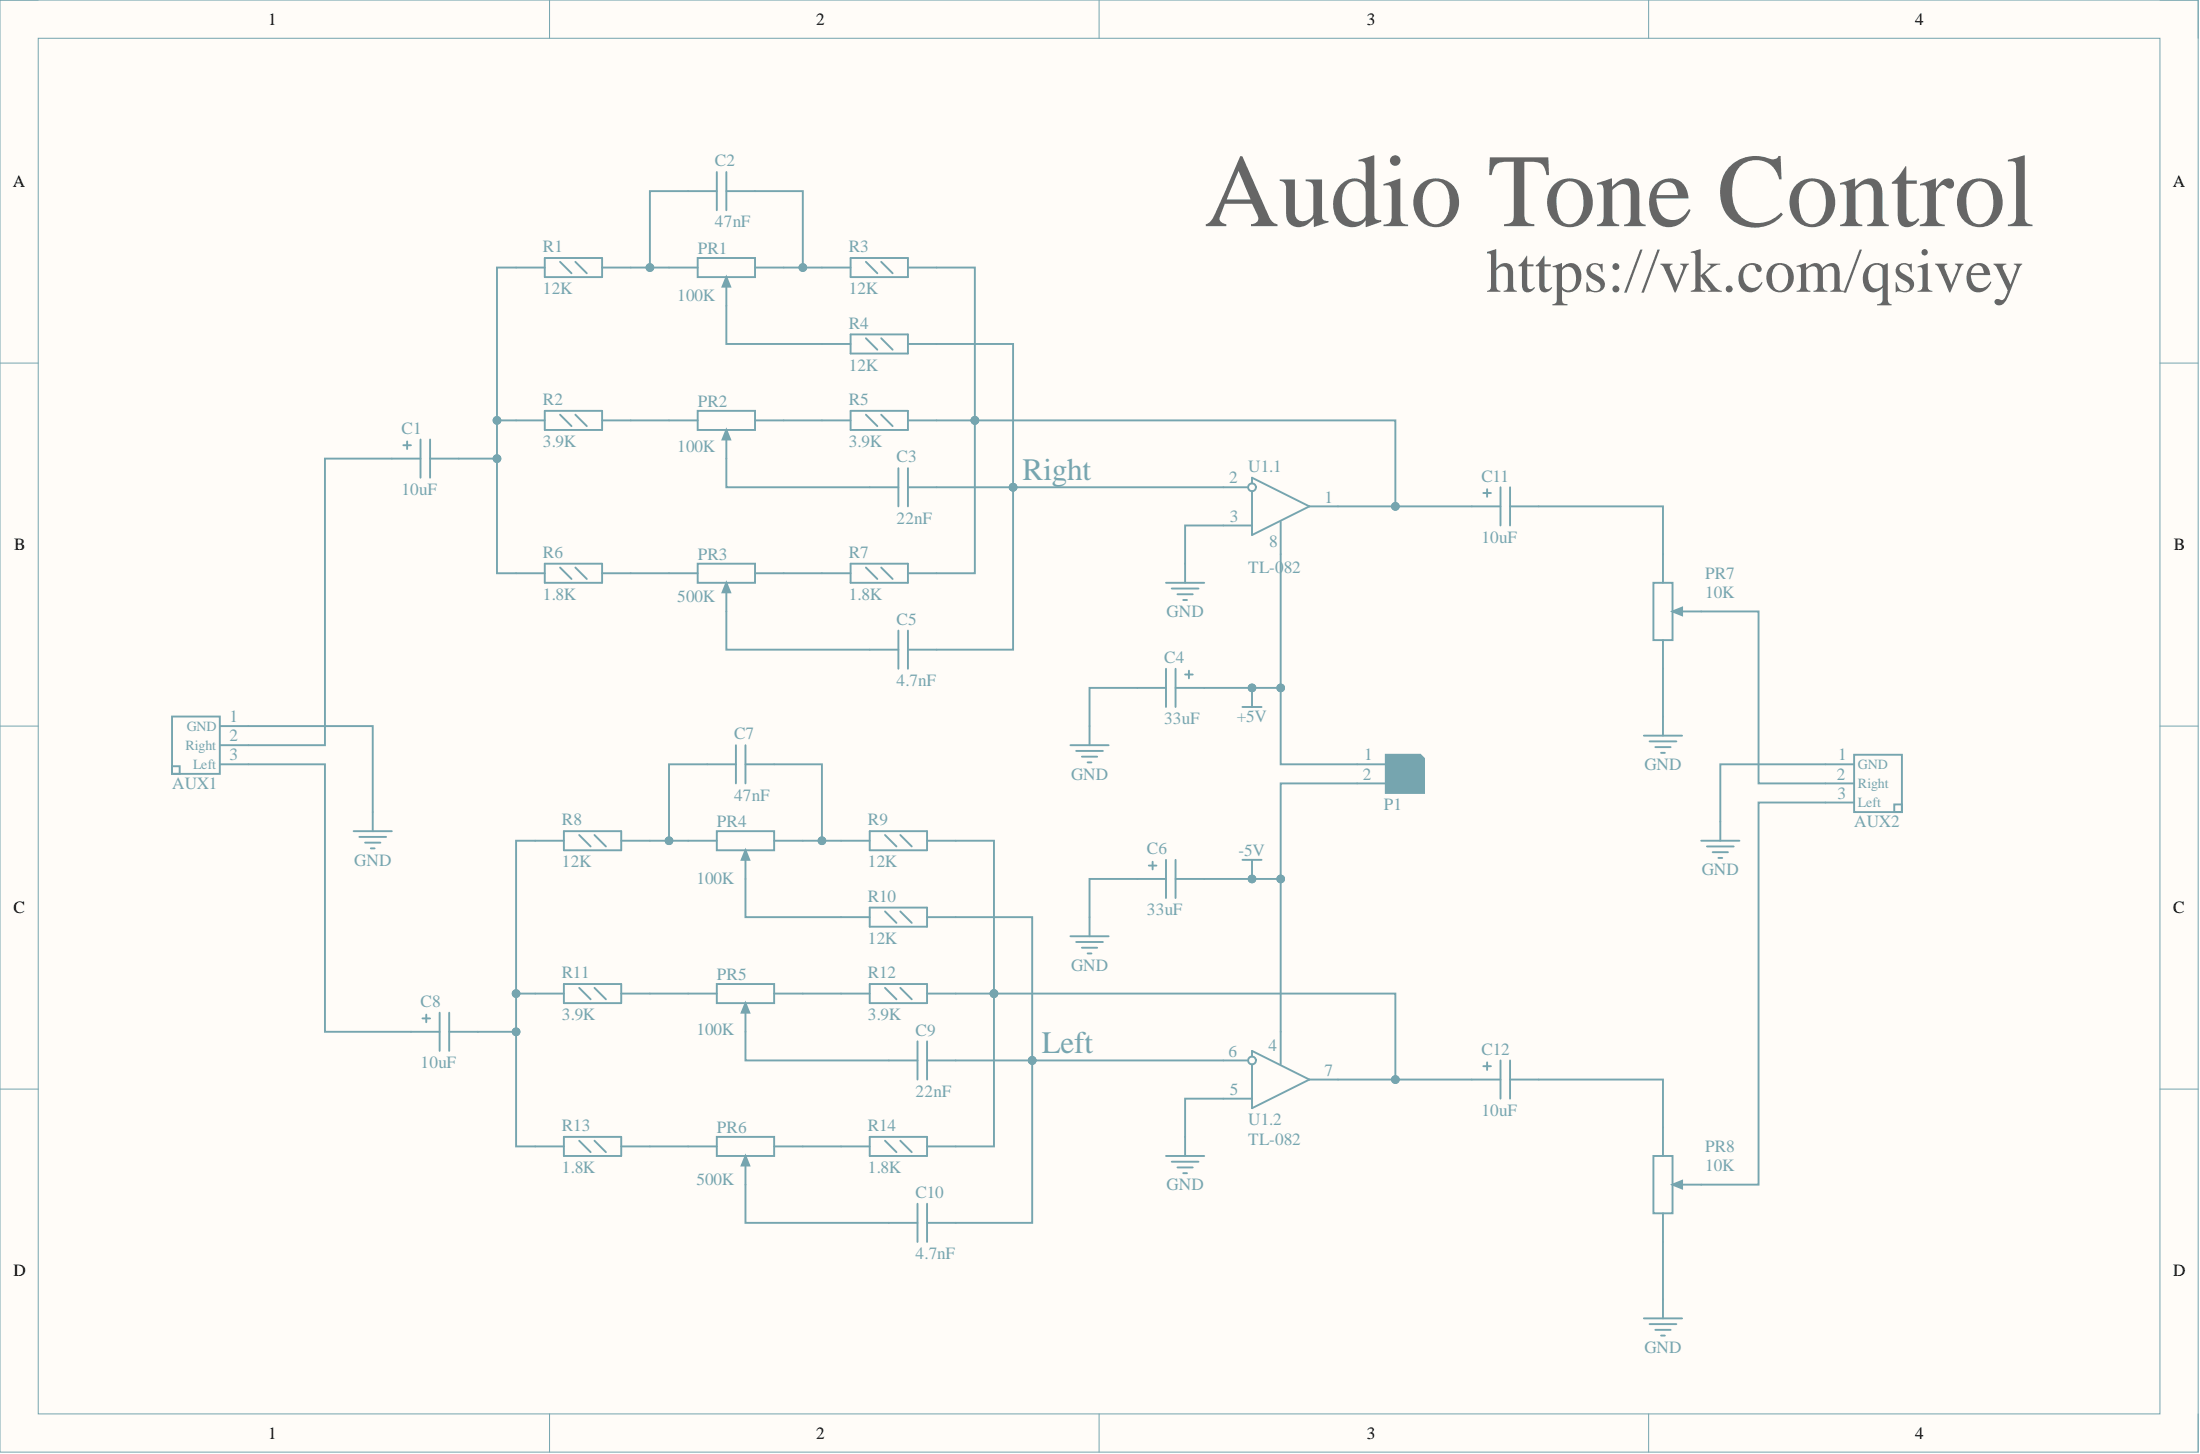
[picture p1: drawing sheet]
<svg xmlns="http://www.w3.org/2000/svg" width="292mm" height="193mm" viewBox="0 0 292 193" stroke-linecap="round" stroke-linejoin="round" font-family="sans-serif">
<path d="M0 0h291.9v192.7h-291.9z" fill-rule="evenodd" fill="#fffcf8"/>
<path d="M0 0h291.9v192.7h-291.9z" fill="none" stroke="#76a5af" stroke-width=".13"/>
<path d="M5.1 5.1h281.7v182.5h-281.7z" fill-rule="evenodd" fill="#fffcf8"/>
<g fill="none" stroke="#76a5af" stroke-width=".13">
<path d="M0 0h5.1M5.1 5.1h281.7v182.5h-281.7zM73 0v5.1M145.9 0v5.1M218.9 0v5.1M286.8 0h5.1v5.1M0 48.2h5.1M286.8 48.2h5.1M0 96.4h5.1M286.8 96.4h5.1M0 144.5h5.1M286.8 144.5h5.1"/>
<path d="M73 187.6v5.1M145.9 187.6v5.1M218.9 187.6v5.1M291.9 187.6v5.1"/>
</g>
<g fill="none" stroke="#76a5af" stroke-width=".25">
<path d="M68.5 35.5h3.8M72.3 34.2h7.6v2.6h-7.6zM74.4 34.7l1.5 1.6M76.4 34.7l1.5 1.6M79.9 35.5h3.9M91.4 25.4h3.8M95.2 22.8v5.1M96.4 25.4h3.8M96.4 22.8v5.1M109.1 35.5h3.8M112.9 34.2h7.7v2.6h-7.7zM115 34.7l1.5 1.6"/>
<path d="M117 34.7l1.5 1.6M120.6 35.5h3.8M53.5 59.1h1.1M54.1 58.6v1M55.8 58.3v5.1M57.1 58.3v5.1M68.5 55.8h3.8M72.3 54.5h7.6v2.6h-7.6zM74.4 55l1.5 1.6M76.4 55l1.5 1.6M79.9 55.8h3.9M109.1 55.8h3.8"/>
<path d="M109.1 45.7h3.8M112.9 54.5h7.7v2.6h-7.7zM112.9 44.4h7.7v2.5h-7.7zM115 44.9l1.5 1.5M115 55l1.5 1.6M117 44.9l1.5 1.5M117 55l1.5 1.6M120.6 55.8h3.8M120.6 45.7h3.8M52 60.9h3.8M57.1 60.9h3.8M68.5 76.1h3.8"/>
<path d="M72.3 74.8h7.6v2.5h-7.6zM74.4 75.3l1.5 1.5M76.4 75.3l1.5 1.5M79.9 76.1h3.9M88.8 76.1h3.8M92.6 74.8h7.6v2.5h-7.6zM96.4 77.3v3.9M100.2 76.1h3.9M109.1 76.1h3.8M112.9 74.8h7.7v2.5h-7.7zM115 75.3l1.5 1.5M115.5 64.7h3.8"/>
<path d="M117 75.3l1.5 1.5M119.3 62.1v5.1M120.6 62.1v5.1M120.6 76.1h3.8M120.6 64.7h3.8M115.5 86.2h3.8M119.3 83.7v5.1M120.6 83.7v5.1M120.6 86.2h3.8M151 91.3h3.8M154.8 88.8v5M156.1 91.3h3.8"/>
<path d="M156.1 88.8v5M157.3 89.5h1.1M157.9 89v1M151 116.7h3.8M152.5 114.9h1M153 114.4v1M154.8 114.1v5.1M156.1 114.1v5.1M156.1 116.7h3.8"/>
</g>
<path d="M96.4 77.3l.5 1.3h-1z" fill="#76a5af"/>
<path d="M88.8 55.8h3.8M92.6 54.5h7.6v2.6h-7.6zM96.4 57.1v3.8M100.2 55.8h3.9M96.4 77.3l.5 1.3h-1z" fill="none" stroke="#76a5af" stroke-width=".25"/>
<path d="M96.4 57.1l.5 1.2h-1z" fill="#76a5af"/>
<path d="M88.8 35.5h3.8M92.6 34.2h7.6v2.6h-7.6zM96.4 36.8v3.8M100.2 35.5h3.9M96.4 57.1l.5 1.2h-1z" fill="none" stroke="#76a5af" stroke-width=".25"/>
<path d="M96.4 36.8l.5 1.2h-1z" fill="#76a5af"/>
<g fill="none" stroke="#76a5af" stroke-width=".25">
<path d="M96.4 36.8l.5 1.2h-1zM195.4 67.2h3.8M196.9 65.4h1.1M197.4 64.9v1M199.2 64.7v5M200.5 67.2h3.8M200.5 64.7v5M195.4 143.3h3.8M196.9 141.5h1.1M197.4 141v1M199.2 140.7v5.1M200.5 140.7v5.1"/>
<path d="M200.5 143.3h3.8M219.5 153.4h2.6v7.6h-2.6zM220.8 149.6v3.8M222.1 157.2h3.8M220.8 161v3.8"/>
</g>
<path d="M222.1 157.2l1.2-.5v1z" fill="#76a5af"/>
<path d="M219.5 77.3h2.6v7.7h-2.6zM220.8 73.5v3.8M220.8 85v3.8M222.1 81.2h3.8M222.1 157.2l1.2-.5v1z" fill="none" stroke="#76a5af" stroke-width=".25"/>
<path d="M222.1 81.2l1.2-.6v1.1z" fill="#76a5af"/>
<path d="M222.1 81.2l1.2-.6v1.1zM180.2 101.4h3.8M180.2 104h3.8" fill="none" stroke="#76a5af" stroke-width=".25"/>
<path d="M184 100.2h4.6l.5 .5v4.5h-5.1z" fill-rule="evenodd" fill="#76a5af"/>
<g fill="none" stroke="#76a5af" stroke-width=".25">
<path d="M22.8 95.1h6.4v7.6h-6.4zM29.2 96.4h3.8M29.2 98.9h3.8M97.7 98.9v5.1M99 98.9v5.1M22.8 101.7h1.1v1h-1.1zM29.2 101.4h3.8M71.1 111.6h3.8M74.9 110.3h7.6v2.5h-7.6zM76.9 110.8l1.5 1.5M78.9 110.8l1.6 1.5M82.5 111.6h3.8"/>
<path d="M93.9 101.4h3.8M99 101.4h3.8M111.7 111.6h3.8M115.5 110.3h7.6v2.5h-7.6zM117.5 110.8l1.5 1.5M119.5 110.8l1.6 1.5M123.1 111.6h3.8M184 100.2h4.6l.5 .5v4.5h-5.1zM242.4 101.4h3.8M242.4 104h3.8M242.4 106.5h3.8M246.2 100.2h6.3v7.6h-6.3z"/>
<path d="M251.5 106.8h1v1h-1zM54.6 136.9h3.8M56.1 135.2h1M56.6 134.7v1M58.4 134.4v5.1M59.6 136.9h3.8M59.6 134.4v5.1M71.1 131.9h3.8M74.9 130.6h7.6v2.5h-7.6zM76.9 131.1l1.5 1.5M78.9 131.1l1.6 1.5M82.5 131.9h3.8"/>
<path d="M111.7 131.9h3.8M111.7 121.7h3.8M115.5 130.6h7.6v2.5h-7.6zM115.5 120.5h7.6v2.5h-7.6zM117.5 121l1.5 1.5M117.5 131.1l1.5 1.5M119.5 121l1.6 1.5M119.5 131.1l1.6 1.5M121.8 138.2v5.1M123.1 131.9h3.8M123.1 138.2v5.1M123.1 121.7h3.8"/>
<path d="M71.1 152.1h3.8M74.9 150.9h7.6v2.5h-7.6zM76.9 151.4l1.5 1.5M78.9 151.4l1.6 1.5M82.5 152.1h3.8M91.4 152.1h3.8M95.2 150.9h7.6v2.5h-7.6zM99 153.4v3.8M102.8 152.1h3.8M111.7 152.1h3.8M115.5 150.9h7.6v2.5h-7.6zM117.5 151.4l1.5 1.5"/>
<path d="M118 140.7h3.8M119.5 151.4l1.6 1.5M121.8 159.8v5M123.1 159.8v5M123.1 152.1h3.8M123.1 140.7h3.8M118 162.3h3.8M123.1 162.3h3.8"/>
</g>
<path d="M99 153.4l.5 1.3h-1z" fill="#76a5af"/>
<path d="M91.4 131.9h3.8M95.2 130.6h7.6v2.5h-7.6zM99 133.1v3.8M102.8 131.9h3.8M99 153.4l.5 1.3h-1z" fill="none" stroke="#76a5af" stroke-width=".25"/>
<path d="M99 133.1l.5 1.3h-1z" fill="#76a5af"/>
<path d="M91.4 111.6h3.8M95.2 110.3h7.6v2.5h-7.6zM99 112.8v3.9M102.8 111.6h3.8M99 133.1l.5 1.3h-1z" fill="none" stroke="#76a5af" stroke-width=".25"/>
<path d="M99 112.8l.5 1.3h-1z" fill="#76a5af"/>
<g fill="none" stroke="#76a5af" stroke-width=".25">
<path d="M142.1 98.9h5.1M142.9 99.7h3.5M144.7 96.4v2.5M218.3 97.6h5M219 98.4h3.6M219.8 99.2h2M220.5 99.9h.6M220.8 95.1v2.5M47 110.3h5M47.7 111.1h3.6M48.5 111.8h2M49.2 112.6h.5"/>
<path d="M49.5 107.8v2.5M99 112.8l.5 1.3h-1zM143.6 100.4h2.1M144.4 101.2h.5M165 114.1h2.5M166.2 114.1v2.6M142.1 124.3h5.1M142.9 125h3.5M143.6 125.8h2.1M144.4 126.5h.5M144.7 121.7v2.6M218.3 175h5"/>
<path d="M219 175.7h3.6M219.8 176.5h2M220.5 177.3h.6M220.8 172.4v2.6"/>
</g>
<circle cx="166.2" cy="116.7" r=".51" fill="#76a5af"/>
<circle cx="166.2" cy="116.7" r=".51" fill="none" stroke="#76a5af" stroke-width=".13"/>
<path d="M165 93.8h2.5M166.2 91.3v2.5" fill="none" stroke="#76a5af" stroke-width=".25"/>
<circle cx="166.2" cy="91.3" r=".51" fill="#76a5af"/>
<circle cx="166.2" cy="91.3" r=".51" fill="none" stroke="#76a5af" stroke-width=".13"/>
<g fill="none" stroke="#76a5af" stroke-width=".25">
<path d="M60.9 60.9h5.1M154.8 77.3h5.1M155.6 78.1h3.5M156.3 78.9h2.1M157.1 79.6h.5M157.3 74.8v2.5M162.4 64.7h3.2M162.4 69.7h3.8M166.2 64.2v-.8l7.6 3.8M166.2 65.2v5.8l7.6-3.8M170 69.2v4.3M173.8 67.2h3.9"/>
<path d="M225.9 111.6h5M226.6 112.3h3.6M227.4 113.1h2M228.2 113.9h.5M228.4 109v2.6M170 136.9v4.3M154.8 153.4h5.1M155.6 154.2h3.5M156.3 154.9h2.1M157.1 155.7h.5M157.3 150.9v2.5M162.4 140.7h3.2"/>
<path d="M162.4 145.8h3.8M166.2 140.2v-.7l7.6 3.8M166.2 141.2v5.9l7.6-3.8M173.8 143.3h3.9"/>
<circle cx="166.2" cy="64.7" r=".52"/>
<circle cx="166.2" cy="140.7" r=".52"/>
</g>
<circle cx="66" cy="60.9" r=".51" fill="#76a5af"/>
<circle cx="66" cy="60.9" r=".51" fill="none" stroke="#76a5af" stroke-width=".13"/>
<path d="M66 55.8h2.5" fill="none" stroke="#76a5af" stroke-width=".25"/>
<circle cx="66" cy="55.8" r=".51" fill="#76a5af"/>
<circle cx="66" cy="55.8" r=".51" fill="none" stroke="#76a5af" stroke-width=".13"/>
<path d="M124.4 35.5h5v20.3M83.8 55.8h5M96.4 40.6v5.1h12.7M104.1 55.8h5M83.8 76.1h5M96.4 60.9v3.8h19.1M104.1 76.1h5M96.4 81.2v5h19.1" fill="none" stroke="#76a5af" stroke-width=".25"/>
<circle cx="129.4" cy="55.8" r=".51" fill="#76a5af"/>
<circle cx="129.4" cy="55.8" r=".51" fill="none" stroke="#76a5af" stroke-width=".13"/>
<path d="M124.4 64.7h10.1" fill="none" stroke="#76a5af" stroke-width=".25"/>
<circle cx="134.5" cy="64.7" r=".51" fill="#76a5af"/>
<circle cx="134.5" cy="64.7" r=".51" fill="none" stroke="#76a5af" stroke-width=".13"/>
<path d="M134.5 64.7h27.9" fill="none" stroke="#76a5af" stroke-width=".25"/>
<circle cx="134.5" cy="64.7" r=".51" fill="#76a5af"/>
<circle cx="134.5" cy="64.7" r=".51" fill="none" stroke="#76a5af" stroke-width=".13"/>
<path d="M129.4 55.8h55.9v11.4h-7.6" fill="none" stroke="#76a5af" stroke-width=".25"/>
<circle cx="129.4" cy="55.8" r=".51" fill="#76a5af"/>
<circle cx="129.4" cy="55.8" r=".51" fill="none" stroke="#76a5af" stroke-width=".13"/>
<circle cx="185.3" cy="67.2" r=".51" fill="#76a5af"/>
<circle cx="185.3" cy="67.2" r=".51" fill="none" stroke="#76a5af" stroke-width=".13"/>
<path d="M185.3 67.2h10.1" fill="none" stroke="#76a5af" stroke-width=".25"/>
<circle cx="185.3" cy="67.2" r=".51" fill="#76a5af"/>
<circle cx="185.3" cy="67.2" r=".51" fill="none" stroke="#76a5af" stroke-width=".13"/>
<path d="M159.9 116.7h10.1" fill="none" stroke="#76a5af" stroke-width=".25"/>
<circle cx="166.2" cy="116.7" r=".51" fill="#76a5af"/>
<circle cx="166.2" cy="116.7" r=".51" fill="none" stroke="#76a5af" stroke-width=".13"/>
<circle cx="170" cy="116.7" r=".51" fill="#76a5af"/>
<circle cx="170" cy="116.7" r=".51" fill="none" stroke="#76a5af" stroke-width=".13"/>
<path d="M124.4 55.8h5v20.3h-5M204.3 67.2h16.5v6.3M225.9 81.2h7.6v22.8h8.9M242.4 106.5h-8.9v50.7h-7.6" fill="none" stroke="#76a5af" stroke-width=".25"/>
<circle cx="129.4" cy="55.8" r=".51" fill="#76a5af"/>
<circle cx="129.4" cy="55.8" r=".51" fill="none" stroke="#76a5af" stroke-width=".13"/>
<path d="M91.4 25.4h-5.1v10.1" fill="none" stroke="#76a5af" stroke-width=".25"/>
<circle cx="86.3" cy="35.5" r=".51" fill="#76a5af"/>
<circle cx="86.3" cy="35.5" r=".51" fill="none" stroke="#76a5af" stroke-width=".13"/>
<path d="M100.2 25.4h6.4v10.1" fill="none" stroke="#76a5af" stroke-width=".25"/>
<circle cx="106.6" cy="35.5" r=".51" fill="#76a5af"/>
<circle cx="106.6" cy="35.5" r=".51" fill="none" stroke="#76a5af" stroke-width=".13"/>
<path d="M63.4 136.9h5.1" fill="none" stroke="#76a5af" stroke-width=".25"/>
<circle cx="68.5" cy="136.9" r=".51" fill="#76a5af"/>
<circle cx="68.5" cy="136.9" r=".51" fill="none" stroke="#76a5af" stroke-width=".13"/>
<path d="M68.5 131.9h2.6" fill="none" stroke="#76a5af" stroke-width=".25"/>
<circle cx="68.5" cy="131.9" r=".51" fill="#76a5af"/>
<circle cx="68.5" cy="131.9" r=".51" fill="none" stroke="#76a5af" stroke-width=".13"/>
<path d="M99 116.7v5h12.7M126.9 111.6h5.1v20.3M86.3 131.9h5.1M99 136.9v3.8h19M106.6 131.9h5.1M86.3 152.1h5.1M99 157.2v5.1h19M106.6 152.1h5.1" fill="none" stroke="#76a5af" stroke-width=".25"/>
<circle cx="132" cy="131.9" r=".51" fill="#76a5af"/>
<circle cx="132" cy="131.9" r=".51" fill="none" stroke="#76a5af" stroke-width=".13"/>
<path d="M126.9 140.7h10.1" fill="none" stroke="#76a5af" stroke-width=".25"/>
<circle cx="137" cy="140.7" r=".51" fill="#76a5af"/>
<circle cx="137" cy="140.7" r=".51" fill="none" stroke="#76a5af" stroke-width=".13"/>
<path d="M126.9 131.9h5.1v20.2h-5.1" fill="none" stroke="#76a5af" stroke-width=".25"/>
<circle cx="132" cy="131.9" r=".51" fill="#76a5af"/>
<circle cx="132" cy="131.9" r=".51" fill="none" stroke="#76a5af" stroke-width=".13"/>
<path d="M93.9 101.4h-5.1v10.2" fill="none" stroke="#76a5af" stroke-width=".25"/>
<circle cx="88.8" cy="111.6" r=".51" fill="#76a5af"/>
<circle cx="88.8" cy="111.6" r=".51" fill="none" stroke="#76a5af" stroke-width=".13"/>
<path d="M102.8 101.4h6.3v10.2" fill="none" stroke="#76a5af" stroke-width=".25"/>
<circle cx="109.1" cy="111.6" r=".51" fill="#76a5af"/>
<circle cx="109.1" cy="111.6" r=".51" fill="none" stroke="#76a5af" stroke-width=".13"/>
<path d="M137 140.7h25.4" fill="none" stroke="#76a5af" stroke-width=".25"/>
<circle cx="137" cy="140.7" r=".51" fill="#76a5af"/>
<circle cx="137" cy="140.7" r=".51" fill="none" stroke="#76a5af" stroke-width=".13"/>
<path d="M132 131.9h53.3v11.4h-7.6" fill="none" stroke="#76a5af" stroke-width=".25"/>
<circle cx="132" cy="131.9" r=".51" fill="#76a5af"/>
<circle cx="132" cy="131.9" r=".51" fill="none" stroke="#76a5af" stroke-width=".13"/>
<circle cx="185.3" cy="143.3" r=".51" fill="#76a5af"/>
<circle cx="185.3" cy="143.3" r=".51" fill="none" stroke="#76a5af" stroke-width=".13"/>
<path d="M185.3 143.3h10.1" fill="none" stroke="#76a5af" stroke-width=".25"/>
<circle cx="185.3" cy="143.3" r=".51" fill="#76a5af"/>
<circle cx="185.3" cy="143.3" r=".51" fill="none" stroke="#76a5af" stroke-width=".13"/>
<path d="M52 60.9h-8.9v38h-10.1M151 91.3h-6.3v5.1M159.9 91.3h10.1M220.8 88.8v6.3M33 101.4h10.1v35.5h11.5M151 116.7h-6.3v5M204.3 143.3h16.5v6.3M220.8 164.8v7.6" fill="none" stroke="#76a5af" stroke-width=".25"/>
<circle cx="166.2" cy="91.3" r=".51" fill="#76a5af"/>
<circle cx="166.2" cy="91.3" r=".51" fill="none" stroke="#76a5af" stroke-width=".13"/>
<circle cx="170" cy="91.3" r=".51" fill="#76a5af"/>
<circle cx="170" cy="91.3" r=".51" fill="none" stroke="#76a5af" stroke-width=".13"/>
<path d="M68.5 35.5h-2.5v40.6h2.5M162.4 69.7h-5.1v5.1M33 96.4h16.5v11.4M242.4 101.4h-14v7.6M162.4 145.8h-5.1v5.1" fill="none" stroke="#76a5af" stroke-width=".25"/>
<circle cx="66" cy="55.8" r=".51" fill="#76a5af"/>
<circle cx="66" cy="55.8" r=".51" fill="none" stroke="#76a5af" stroke-width=".13"/>
<circle cx="66" cy="60.9" r=".51" fill="#76a5af"/>
<circle cx="66" cy="60.9" r=".51" fill="none" stroke="#76a5af" stroke-width=".13"/>
<path d="M71.1 111.6h-2.6v40.5h2.6" fill="none" stroke="#76a5af" stroke-width=".25"/>
<circle cx="68.5" cy="131.9" r=".51" fill="#76a5af"/>
<circle cx="68.5" cy="131.9" r=".51" fill="none" stroke="#76a5af" stroke-width=".13"/>
<circle cx="68.5" cy="136.9" r=".51" fill="#76a5af"/>
<circle cx="68.5" cy="136.9" r=".51" fill="none" stroke="#76a5af" stroke-width=".13"/>
<path d="M83.8 35.5h5" fill="none" stroke="#76a5af" stroke-width=".25"/>
<circle cx="86.3" cy="35.5" r=".51" fill="#76a5af"/>
<circle cx="86.3" cy="35.5" r=".51" fill="none" stroke="#76a5af" stroke-width=".13"/>
<path d="M86.3 111.6h5.1" fill="none" stroke="#76a5af" stroke-width=".25"/>
<circle cx="88.8" cy="111.6" r=".51" fill="#76a5af"/>
<circle cx="88.8" cy="111.6" r=".51" fill="none" stroke="#76a5af" stroke-width=".13"/>
<path d="M104.1 35.5h5" fill="none" stroke="#76a5af" stroke-width=".25"/>
<circle cx="106.6" cy="35.5" r=".51" fill="#76a5af"/>
<circle cx="106.6" cy="35.5" r=".51" fill="none" stroke="#76a5af" stroke-width=".13"/>
<path d="M106.6 111.6h5.1" fill="none" stroke="#76a5af" stroke-width=".25"/>
<circle cx="109.1" cy="111.6" r=".51" fill="#76a5af"/>
<circle cx="109.1" cy="111.6" r=".51" fill="none" stroke="#76a5af" stroke-width=".13"/>
<path d="M124.4 45.7h10.1v40.5h-10.1" fill="none" stroke="#76a5af" stroke-width=".25"/>
<circle cx="134.5" cy="64.7" r=".51" fill="#76a5af"/>
<circle cx="134.5" cy="64.7" r=".51" fill="none" stroke="#76a5af" stroke-width=".13"/>
<path d="M126.9 121.7h10.1v40.6h-10.1" fill="none" stroke="#76a5af" stroke-width=".25"/>
<circle cx="137" cy="140.7" r=".51" fill="#76a5af"/>
<circle cx="137" cy="140.7" r=".51" fill="none" stroke="#76a5af" stroke-width=".13"/>
<path d="M180.2 104h-10.2v32.9" fill="none" stroke="#76a5af" stroke-width=".25"/>
<circle cx="170" cy="116.7" r=".51" fill="#76a5af"/>
<circle cx="170" cy="116.7" r=".51" fill="none" stroke="#76a5af" stroke-width=".13"/>
<path d="M170 73.5v27.9h10.2" fill="none" stroke="#76a5af" stroke-width=".25"/>
<circle cx="170" cy="91.3" r=".51" fill="#76a5af"/>
<circle cx="170" cy="91.3" r=".51" fill="none" stroke="#76a5af" stroke-width=".13"/>
<text font-size="13.8" fill="#666" x="159.9" y="30">Audio Tone Control</text>
<text font-size="8.3" fill="#666" x="197.4" y="38.7">https://vk.com/qsivey</text>
<g font-size="4.1" fill="#76a5af">
<text x="135.8" y="63.7">Right</text>
<text x="138.3" y="139.8">Left</text>
</g>
<g font-size="2.3">
<text x="35.6" y="3.3">1</text>
<text x="108.4" y="3.3">2</text>
<text x="181.5" y="3.3">3</text>
<text x="254.3" y="3.3">4</text>
<text x="1.7" y="24.9">A</text>
<text x="288.5" y="24.9">A</text>
<text x="1.9" y="73">B</text>
<text x="288.6" y="73">B</text>
<text x="1.8" y="121.2">C</text>
<text x="288.6" y="121.2">C</text>
<text x="1.8" y="169.4">D</text>
<text x="288.6" y="169.4">D</text>
<text x="35.6" y="190.9">1</text>
<text x="108.4" y="190.9">2</text>
<text x="181.5" y="190.9">3</text>
<text x="254.3" y="190.9">4</text>
</g>
<g font-size="2.3" fill="#76a5af">
<text x="94.9" y="22.1">C2</text>
<text x="72.1" y="33.5">R1</text>
<text x="92.6" y="33.7">PR1</text>
<text x="94.9" y="30.2">47nF</text>
<text x="112.7" y="33.5">R3</text>
<text x="72.1" y="39.1">12K</text>
<text x="89.9" y="40">100K</text>
<text x="112.7" y="39.1">12K</text>
<text x="112.7" y="43.6">R4</text>
<text x="72.1" y="53.8">R2</text>
<text x="112.7" y="49.2">12K</text>
<text x="112.7" y="53.8">R5</text>
<text x="53.3" y="57.6">C1</text>
<text x="72.1" y="59.3">3.9K</text>
<text x="89.9" y="59.9">100K</text>
<text x="92.6" y="54">PR2</text>
<text x="112.7" y="59.3">3.9K</text>
<text x="53.3" y="65.7">10uF</text>
<text x="119" y="61.4">C3</text>
<text x="163.2" y="64.2">2</text>
<text x="165.7" y="62.6">U1.1</text>
<text x="196.7" y="63.9">C11</text>
<text x="119" y="69.5">22nF</text>
<text x="163.3" y="69.2">3</text>
<text x="175.9" y="66.7">1</text>
<text x="72.1" y="74.1">R6</text>
<text x="92.6" y="74.3">PR3</text>
<text x="112.7" y="74.1">R7</text>
<text x="165.7" y="76.1">TL-0</text>
<text x="168.5" y="72.5">8</text>
<text x="170.5" y="76.1">82</text>
<text x="196.7" y="72">10uF</text>
<text x="226.4" y="76.8">PR7</text>
<text x="72.1" y="79.6">1.8K</text>
<text x="89.9" y="79.9">500K</text>
<text x="112.7" y="79.6">1.8K</text>
<text x="119" y="82.9">C5</text>
<text x="154.9" y="81.9">GND</text>
<text x="226.4" y="79.4">10K</text>
<text x="154.6" y="88">C4</text>
<text x="30.5" y="95.9">1</text>
<text x="119" y="91">4.7nF</text>
<text x="164.2" y="95.9">+5V</text>
<text x="30.5" y="98.4">2</text>
<text x="30.5" y="100.9">3</text>
<text x="97.5" y="98.1">C7</text>
<text x="154.6" y="96.1">33uF</text>
<text x="181.1" y="100.9">1</text>
<text x="244.1" y="100.9">1</text>
<text x="22.8" y="104.7">AUX1</text>
<text x="97.5" y="106.3">47nF</text>
<text x="142.2" y="103.5">GND</text>
<text x="181" y="103.5">2</text>
<text x="183.7" y="107.5">P1</text>
<text x="218.3" y="102.2">GND</text>
<text x="243.9" y="103.5">2</text>
<text x="244" y="106">3</text>
<text x="74.6" y="109.6">R8</text>
<text x="95.2" y="109.8">PR4</text>
<text x="115.2" y="109.6">R9</text>
<text x="152.3" y="113.4">C6</text>
<text x="164.5" y="113.6">-5V</text>
<text x="246.2" y="109.8">AUX2</text>
<text x="47" y="114.9">GND</text>
<text x="74.6" y="115.1">12K</text>
<text x="92.5" y="117.3">100K</text>
<text x="115.2" y="115.1">12K</text>
<text x="115.2" y="119.7">R10</text>
<text x="226" y="116.1">GND</text>
<text x="115.2" y="125.3">12K</text>
<text x="152.3" y="121.5">33uF</text>
<text x="74.6" y="129.8">R11</text>
<text x="95.2" y="130.1">PR5</text>
<text x="115.2" y="129.8">R12</text>
<text x="142.2" y="128.8">GND</text>
<text x="55.8" y="133.6">C8</text>
<text x="74.6" y="135.4">3.9K</text>
<text x="92.5" y="137.4">100K</text>
<text x="115.2" y="135.4">3.9K</text>
<text x="121.6" y="137.4">C9</text>
<text x="55.8" y="141.8">10uF</text>
<text x="163.1" y="140.2">6</text>
<text x="168.4" y="139.5">4</text>
<text x="175.9" y="142.8">7</text>
<text x="196.7" y="140">C12</text>
<text x="121.6" y="145.6">22nF</text>
<text x="163.3" y="145.3">5</text>
<text x="165.7" y="149.4">U1.2</text>
<text x="196.7" y="148.1">10uF</text>
<text x="74.6" y="150.1">R13</text>
<text x="74.6" y="155.7">1.8K</text>
<text x="95.2" y="150.4">PR6</text>
<text x="115.2" y="150.1">R14</text>
<text x="115.2" y="155.7">1.8K</text>
<text x="165.7" y="151.9">TL-082</text>
<text x="226.4" y="152.9">PR8</text>
<text x="226.4" y="155.4">10K</text>
<text x="92.5" y="157.3">500K</text>
<text x="121.6" y="159">C10</text>
<text x="154.9" y="158">GND</text>
<text x="121.6" y="167.1">4.7nF</text>
<text x="218.3" y="179.5">GND</text>
</g>
<g font-size="1.9" fill="#76a5af">
<text x="24.6" y="99.5">Right</text>
<text x="24.8" y="97">GND</text>
<text x="25.6" y="102">Left</text>
<text x="246.7" y="102">GND</text>
<text x="246.7" y="104.6">Right</text>
<text x="246.7" y="107.1">Left</text>
</g>
</svg>
